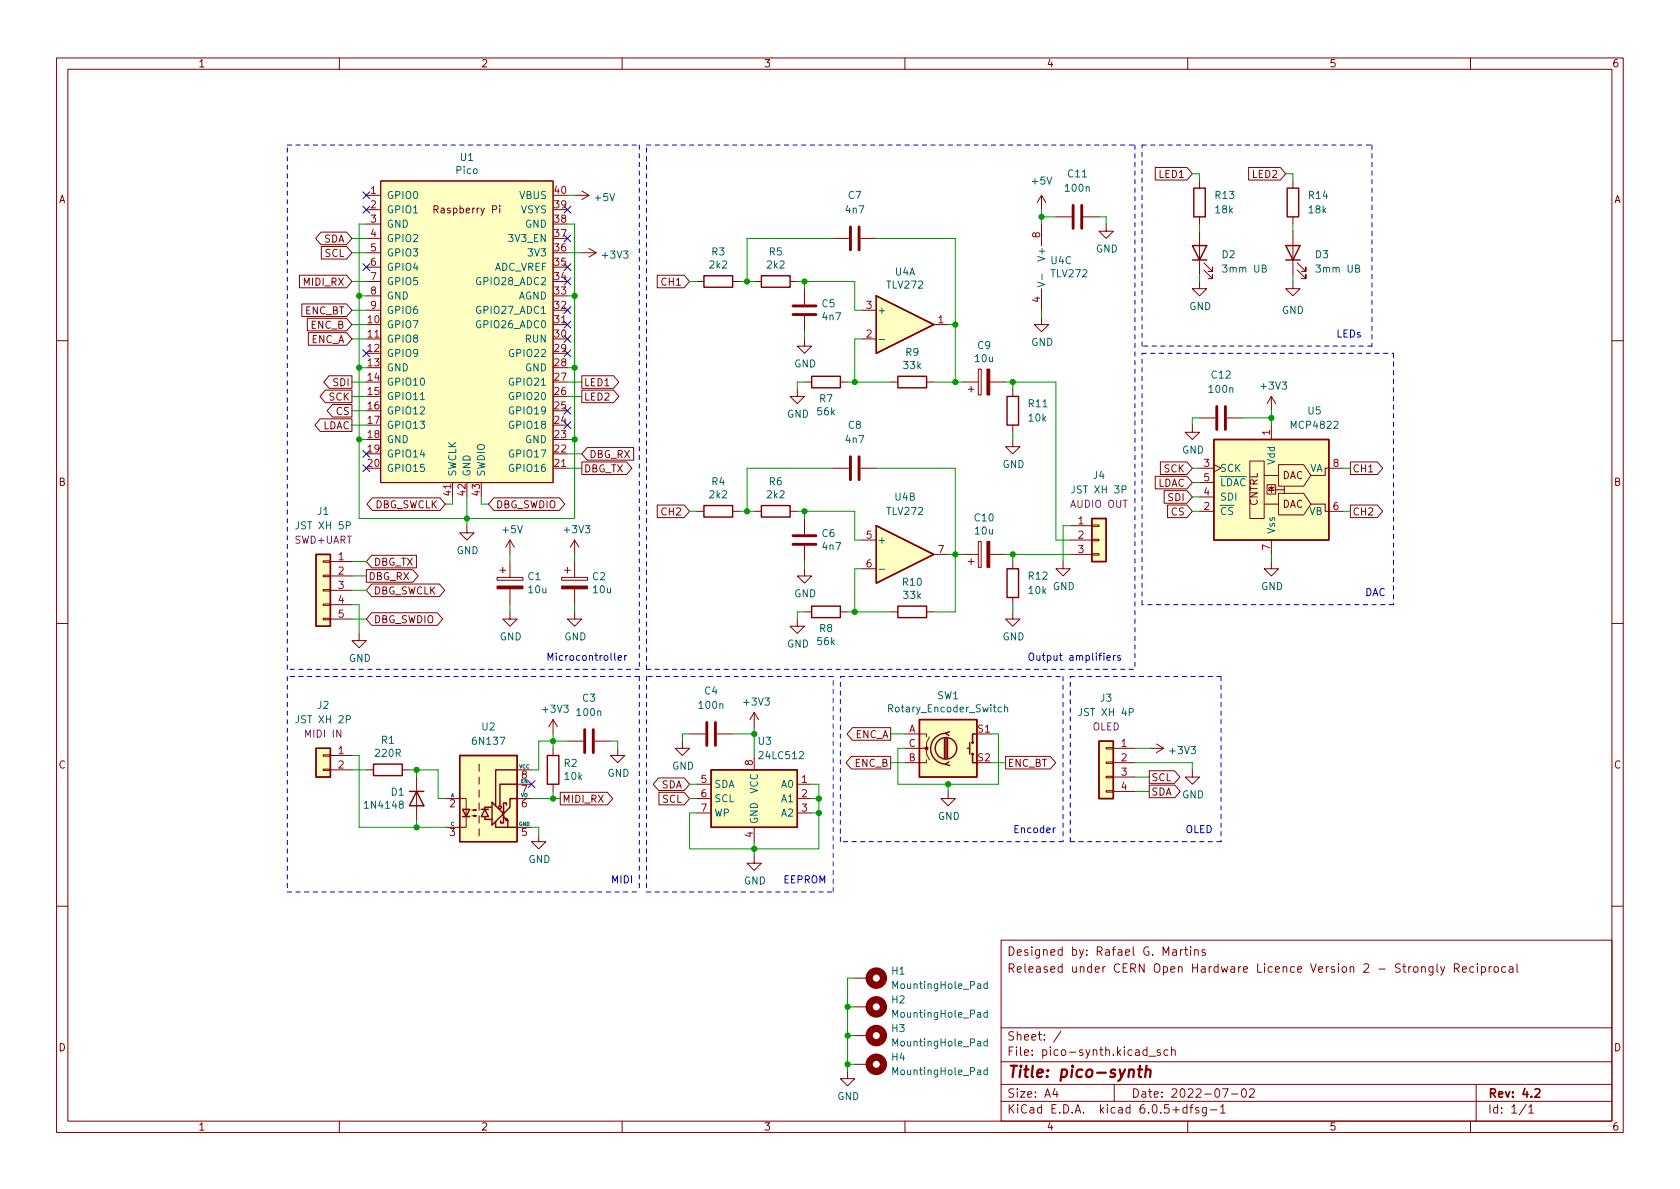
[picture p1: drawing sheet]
<svg xmlns="http://www.w3.org/2000/svg" width="297mm" height="210mm" viewBox="0 0 297 210" stroke-linecap="round" stroke-linejoin="round" font-family="sans-serif">
<g fill="none" stroke="#840000" stroke-width=".18">
<path d="M10 10.2h277v190.1h-277zM12 12.2h273v186.1h-273zM60 10.2v2M110 10.2v2M160 10.2v2M210 10.2v2M260 10.2v2M64.8 34.5h2.5M64.8 37.1h2.5M64.8 39.6h2.5M67.3 32h30.5v53.3h-30.5zM88.4 36.4v.1"/>
<path d="M88.4 36.8v.9M101.6 34.5h2.5M102.9 33.8l1.2 .7M104.1 34.5l-1.2 .8M184.1 34.5v2.6M184.1 39.6v3.8M184.1 34.5l-.7 1.3M184.1 34.5l.8 1.3M186.7 38.3h2.8M191.5 38.3h2.8M195.6 39.6v1.3h1.2l-1.2 1.3-1.3-1.3h1.3M204.3 29.6h5.6l.9 1.1-.9 1.1h-5.6z"/>
<path d="M212.1 32v1.3M212.1 38.3v1.3M220.8 29.6h5.6l.9 1.1-.9 1.1h-5.6zM228.6 32v1.3M228.6 38.3v1.3M52.9 48.7h8.4l.9 1.1-.9 1.1h-8.4zM53.4 53.7h7.9l.9 1.2-.9 1.1h-7.9zM54.3 56.3h7l.9 1.1-.9 1.1h-7zM54.5 58.8h6.8l.9 1.1-.9 1.1h-6.8zM56.8 41h4.5l.9 1.2-.9 1.1h-4.5l-1-1.1zM56.8 43.6h4.5l.9 1.1-.9 1.1h-4.5zM64.8 49.8h2.5"/>
<path d="M64.8 59.9h2.5M64.8 54.9h2.5M64.8 42.2h2.5M64.8 44.7h2.5M64.8 47.2h2.5M64.8 52.3h2.5M97.8 57.4h2.5M102.9 44.7h2.5M104.1 43.9l1.3 .8M105.4 44.7l-1.3 .8M116.2 48.7h4.8l.9 1.1-.9 1.1h-4.8zM123.2 49.8h1.3"/>
<path d="M129.5 49.8h1.3M133.3 49.8h1.3M139.7 49.8h1.3M142.2 59.9v1.3h1.3l-1.3 1.3-1.2-1.3h1.2M142.2 51v2.8M142.2 55.9v2.8M147.3 42.2h2.8M152.1 42.2h2.8M152.4 59.9h2.5M152.4 54.9h2.5M165.1 57.4h2.5M184.1 56.1v1.3h1.3l-1.3 1.3-1.2-1.3h1.2"/>
<path d="M184.1 51v3.9M212.1 49.8v1.2h1.3l-1.3 1.3-1.3-1.3h1.3M212.1 40.9v7.6M212.9 47.7l1.5 1.6v-.8v.8h-.8M212.9 46.5l1.5 1.5v-.8v.8h-.8M228.6 49.8v1.2h1.3l-1.3 1.3-1.3-1.3h1.3M228.6 40.9v7.6M229.4 47.7l1.5 1.6v-.8v.8h-.8M229.4 46.5l1.5 1.5v-.8v.8h-.8M10 60.2h2M56.6 74.1h5.6v2.2h-5.6l-.9-1.1zM57.5 69h4.7v2.2h-4.7l-.9-1.1z"/>
<path d="M58.2 66.4h4v2.3h-4l-1-1.1zM58.8 71.5h3.4v2.2h-3.4l-1-1.1zM102.9 66.4h5.6l.9 1.2-.9 1.1h-5.6zM102.9 69h5.6l.9 1.1-.9 1.1h-5.6zM103.8 79.1h8.2v2.3h-8.2l-.9-1.1zM141 68.8v1.3h1.2l-1.2 1.3-1.3-1.3h1.3M142.2 67.6h1.3M148.6 67.6h1.3M157.5 67.6h1.2M163.8 67.6h1.3M170.2 67.6h2.8M171.2 68.8h1"/>
<path d="M171.7 68.3v1M173 65.3h.5v4.5h-.5zM175 67.6h2.8M179.1 77.7v1.3h1.2l-1.2 1.3-1.3-1.3h1.3M179.1 68.8v1.3M179.1 75.2v1.2M210.8 75.2v1.2h1.3l-1.3 1.3-1.3-1.3h1.3M212.1 73.9h2.8M216.9 73.9h2.8M224.8 70.1l-.8 1.3M224.8 70.1v2.5M224.8 75.2v2.5"/>
<path d="M224.8 70.1l.8 1.3M285 60.2h2M57.1 99.2h1.3v.2h-1.3zM58.4 99.3h3.8M65.7 98.2h7.9v2.2h-7.9l-.9-1.1zM65.8 88h12l.9 1.1-.9 1.2h-12l-.9-1.2zM80 85.3v2.6M82.5 93v1.2h1.3l-1.3 1.3-1.2-1.3h1.2M87.3 88h11.6l1 1.1-1 1.2h-11.6l-.9-1.2zM90.2 95.5l-.8 1.3M90.2 95.5v2.5M90.2 99.3v2.8"/>
<path d="M90.2 95.5l.7 1.3M97.8 82.8h2.5M101.6 95.5v2.5M101.6 99.3v2.8M101.6 95.5l-.8 1.3M101.6 95.5l.8 1.3M102.9 81.7h7.9l.9 1.1-.9 1.1h-7.9zM116.2 89.3h4.8l.9 1.1-.9 1.1h-4.8zM123.2 90.4h1.3M129.5 90.4h1.3M133.3 90.4h1.3M139.7 90.4h1.3"/>
<path d="M142.2 91.7v2.8M142.2 96.5v2.8M147.3 82.8h2.8M152.1 82.8h2.8M152.4 95.5h2.5M165.1 98h2.5M170.2 98h2.8M171.2 99.3h1M171.7 98.8v1M173 95.8h.5v4.5h-.5zM175 98h2.8M179.1 99.3v1.3"/>
<path d="M188 99.3v1.3h1.2l-1.2 1.2-1.3-1.2h1.3M189.2 95.5h3.8M189.2 98h3.8M189.2 93h3.8M193 97.9h1.3v.3h-1.3zM193 95.4h1.3v.2h-1.3zM193 92.8h1.3v.3h-1.3zM204.3 84.2h5.6l.9 1.1-.9 1.1h-5.6zM205.2 81.7h4.7l.9 1.1-.9 1.1h-4.7zM205.8 86.8h4.1l.9 1.1-.9 1.1h-4.1zM206.4 89.3h3.5l.9 1.1-.9 1.1h-3.5zM212.1 82.8h2.5"/>
<path d="M212.1 90.4h2.5M212.1 87.9h2.5M212.1 85.3h2.5M214.6 82.2l1.3 .6-1.3 .6M221 81.5h2.5v10.2h-2.5zM223.5 89.1h2.6M223.5 84.1h2.6M224 85.7h1.6v1.7h-1.6zM224.8 86.2l.5 .5h-1zM224.8 99.3v1.3h1.3l-1.3 1.2-1.3-1.2h1.3M224.8 86v1.1M224.8 95.5v2.5"/>
<path d="M225.3 86.1l-.1 .1h-.8l-.1 .2M226.1 87.2h4.4l1.3 1.9-1.3 2h-4.4zM226.1 82.2h4.4l1.3 1.9-1.3 1.9h-4.4zM227.1 86.1v.5h-1.5M227.1 86.5v.7M231.8 89.1h2.5v1.3h3.2M237.5 82.8h-3.2v1.3h-2.5M238.8 81.7h4.7l1 1.1-1 1.1h-4.7zM238.8 89.3h4.7l1 1.1-1 1.1h-4.7zM10 110.2h2M57.1 109.3h1.3v.3h-1.3zM57.1 106.8h1.3v.3h-1.3z"/>
<path d="M57.1 104.3h1.3v.2h-1.3zM57.1 101.7h1.3v.3h-1.3zM58.4 101.8h3.8M58.4 104.4h3.8M58.4 106.9h3.8M58.4 109.5h3.8M63.5 112v1.3h1.3l-1.3 1.2-1.3-1.2h1.3M64.8 100.7h8.2l.9 1.1-.9 1.2h-8.2zM65.7 108.4h11.6l1 1.1-1 1.1h-11.6l-.9-1.1zM65.7 103.3h12l.9 1.1-.9 1.1h-12l-.9-1.1zM87.9 102.1h4.6v.5h-4.6zM88.4 100.8h1"/>
<path d="M88.9 100.3v1M90.2 108.2v1.3h1.2l-1.2 1.2-1.3-1.2h1.3M90.2 104.1v2.8M99.3 102.1h4.6v.5h-4.6zM99.8 100.8h1M100.3 100.3v1M101.6 108.2v1.3h1.3l-1.3 1.2-1.3-1.2h1.3M101.6 104.1v2.8M141 109.5v1.2h1.2l-1.2 1.3-1.3-1.3h1.3M142.2 100.6v1.2h1.3l-1.3 1.3-1.2-1.3h1.2M142.2 108.2h1.3M148.6 108.2h1.3"/>
<path d="M152.4 100.6h2.5M157.5 108.2h1.2M163.8 108.2h1.3M179.1 108.2v1.3h1.2l-1.2 1.2-1.3-1.2h1.3M179.1 105.7v1.2M285 110.2h2M57.1 136h1.3v.3h-1.3zM57.1 133.5h1.3v.2h-1.3zM58.4 136.1h3.8M58.4 133.6h3.8M64.8 136.1h1.2M71.1 136.1h1.3"/>
<path d="M73.7 137.4v7.6M84.7 135.1v1.3M84.7 137.4v1.3M84.7 139.7v1.3M91.4 138.7h2.6M91.4 136.1h2.6M97.8 127.2v2.6M97.8 132.3v1.3M97.8 138.7v1.2M97.8 127.2l-.8 1.3M97.8 127.2l.8 1.3M100.3 131.1h2.8"/>
<path d="M105.2 131.1h2.7M109.2 132.3v1.3h1.3l-1.3 1.3-1.3-1.3h1.3M116.4 137.6h4.6l.9 1.1-.9 1.1h-4.6l-.9-1.1zM120.6 131.1v1.2h1.3l-1.3 1.3-1.2-1.3h1.2M121.9 129.8h2.8M123.2 138.7h2.5M126.7 129.8h2.8M133.3 126v2.5M133.3 133.6v2.5M133.3 126l-.7 1.2M133.3 126l.8 1.2M141 138.7h2.5"/>
<path d="M150.5 133.8h7v2.2h-7l-.9-1.1zM150.7 128.7h6.8v2.2h-6.8l-.9-1.1zM160 129.8h3.8v.5M160 132.3h3.8v1l.5 1.1M163.8 134.4v.5h-3.8M164.3 130.3l-.5 1v1h-.5M167.6 139.9v1.3h1.3l-1.3 1.3-1.2-1.3h1.2M177.8 133.8h7.9l1 1.1-1 1.1h-7.9zM195.6 139.8h1.2v.3h-1.2zM195.6 137.3h1.2v.2h-1.2zM195.6 134.7h1.2v.3h-1.2zM195.6 132.2h1.2v.3h-1.2z"/>
<path d="M196.8 132.3h3.9M196.8 134.9h3.9M196.8 137.4h3.9M196.8 139.9h3.9M203.2 138.8h4.5l1 1.1-1 1.2h-4.5zM203.2 136.3h4.5l.9 1.1-.9 1.1h-4.5zM203.2 132.3h2.5M204.5 131.6l1.2 .7M205.7 132.3l-1.2 .8M210.8 136.1v1.3h1.3l-1.3 1.3-1.3-1.3h1.3M78.7 141.2h3.7v5.1h-3.7M83.4 144.3h.8l-.4 .1v-.3l.4 .2"/>
<path d="M83.4 143.3h.8l-.4 .1v-.3l.4 .2M84.7 142v1.3M84.7 144.3v1.2M84.7 146.6v1.2M91.4 141.2h2.6M91.4 146.3h2.6M95.2 147.6v1.2h1.3l-1.3 1.3-1.2-1.3h1.2M99.1 140.1h8.3l.9 1.1-.9 1.1h-8.3zM116.5 140.1h4.5l.9 1.1-.9 1.1h-4.5zM123.2 141.2h2.5M123.2 143.8h2.5M133.3 151.4v1.2h1.3l-1.3 1.3-1.2-1.3h1.2"/>
<path d="M133.3 146.3v2.5M141 141.2h2.5M141 143.8h2.5M10 160.2h2M151.1 178h2.6M151.1 173h2.6M177 166.3h108v32h-108zM207.4 168h.5l.1 .9M208 168.3l-.5 .1a.29 .29 0 0 0-.2 .2 .29 .29 0 0 0 .2 .3h.5M208.7 167.9v1M209.1 167.9l-.2 .1-.2 .2M209.4 167.9h.6"/>
<path d="M209.6 167.4v1.3l.4 .2M210.5 167.4v.2M210.5 167.9v1M211.2 168.1l.2-.2 .4 .1 .1 .9M211.2 167.9v1M213.1 168l-.4-.1-.2 .2 .1 .3 .5 .1v.4h-.6M253.4 170.9v1.2l-.3 .3h-.4M253.4 171l-.5-.1-.3 .3v.4l.2 .3h.6M254.1 170.4v1.3l.2 .2M254.7 170.9l.4 1M255.4 170.9l-.5 1.4-.2 .1M257.1 171.2l.8-.1 .1-.2-.1-.3-.2-.2h-.6v1.5"/>
<path d="M257.5 171.2l.5 .7M258.6 171.4l.7-.1-.1-.3-.4-.1-.2 .2 .1 .8h.5M260.6 171l-.5-.1-.2 .3v.4l.1 .3h.6M261.2 170.4v.2M261.2 170.9v1M261.9 171l.5-.1 .2 .3v.4l-.1 .3h-.6M261.9 170.9v1.5M263.3 170.9v1M263.7 170.9l-.3 .1-.1 .2M264.3 171l.4-.1 .2 .3v.4l-.2 .3h-.4l-.2-.3v-.4zM266.2 171l-.4-.1-.3 .3v.4l.2 .3h.5M266.9 171h.5l.1 .9"/>
<path d="M267.5 171.3l-.5 .1a.29 .29 0 0 0-.2 .2 .29 .29 0 0 0 .2 .3h.5M268.2 170.4v1.3l.2 .2M285 160.2h2M60 198.3v2M110 198.3v2M149.9 189.5v1.2h1.2l-1.2 1.3-1.3-1.3h1.3M151.1 188.2h2.6M151.1 183.1h2.6M160 198.3v2M177 194.8h108M177 191.8h108M177 187.8h108"/>
<path d="M177 181.8h108M186.5 192.5l-.4 1h1M186.9 193v1M187.6 182.4l-1.3 1.9M197 191.8v3M202.8 185.7l-.4-.1-.3 .3v.4l.1 .3h.6M202.8 185.1v1.5M203.1 186.8h1.2M205.1 185.7l-.3-.1-.2 .2v.3l.5 .1v.4h-.5M206.5 185.7l-.4-.1-.3 .3v.4l.1 .3h.6M207.1 185.8l.3-.2 .3 .1 .1 .9M207.1 185.1v1.5"/>
<path d="M209.9 195.9l-.5-.1-.3 .3v.4l.2 .3h.6M209.9 195.3v1.5M210 198.3v2M210.4 195.8h.5M210.9 195.3l-.3 .2v1.3M211.9 195.9l-.3-.1-.2 .2v.3l.5 .1v.4h-.5M213.3 195.8v1.2l-.3 .3h-.4M213.3 195.9l-.4-.1-.3 .3v.4l.1 .3h.6M214 196.3h1.1M215.8 195.8l.4-.5v1.5M215.8 196.8h.8M216.1 192.5h1l-.6 1.5"/>
<path d="M217.7 193.5h1.2M219.7 192.6l.2-.1a.81 .81 0 0 1 .5 .7 .81 .81 0 0 1-.3 .8h-.1a.81 .81 0 0 1-.6-.6 .81 .81 0 0 1 .3-.8zM220.9 192.7l.6-.2 .2 .2 .1 .3-.9 1h.9M260 198.3v2M261 191.8v6.5M269.9 195.3l-1.3 1.9M270.3 195.8l.4-.5v1.5M270.3 196.8h.9"/>
</g>
<path d="M271.4 192.7l.6-.2 .2 .2 .1 .3-1 1h1" fill="none" stroke="#840000" stroke-width=".3"/>
<path d="M201.2 189.1h.8M201.6 188.5l-.2 1.7v.2l.4 .1M202.6 189.3a.49 .49 0 0 1 .9 .1l-.2 1.1M202.7 188.5l-.2 2" fill="none" stroke="#840000" stroke-width=".4"/>
<g fill="none" stroke="#840000" stroke-width=".51">
<path d="M189.7 36.3v4.1M191.3 36.3v4.1M140.2 55.6h4.1M140.2 54.1h4.1M150.4 40.1v4.1M151.9 40.1v4.1M215.1 71.9v4M216.7 71.9v4M140.2 96.3h4.1M140.2 94.7h4.1M150.4 80.8v4M151.9 80.8v4"/>
<path d="M103.4 129v4.1M104.9 129v4.1M125 127.8v4M126.5 127.8v4"/>
</g>
<g fill="none" stroke="#840000" stroke-width=".25">
<path d="M211.1 33.3h2v5h-2zM227.6 33.3h2v5h-2zM124.5 48.8h5v2h-5zM134.6 48.8h5.1v2h-5.1zM154.9 52.3l10.2 5.1-10.2 5.1zM210.8 43.4h2.6l-1.3 2.6zM210.8 46h2.6M227.3 43.4h2.6l-1.3 2.6zM227.3 46h2.6M143.5 66.5h5.1v2.1h-5.1zM158.7 66.5h5.1v2.1h-5.1zM178.1 70.1h2v5.1h-2z"/>
<path d="M214.6 77.7h20.3v17.8h-20.3zM55.9 98h2.5v12.7h-2.5zM124.5 89.4h5v2h-5zM134.6 89.4h5.1v2h-5.1zM154.9 93l10.2 5-10.2 5.1zM193 91.7h2.6v7.6h-2.6zM143.5 107.2h5.1v2h-5.1zM158.7 107.2h5.1v2h-5.1zM178.1 100.6h2v5.1h-2zM55.9 132.3h2.5v5.1h-2.5zM66 135.1h5.1v2.1h-5.1zM72.4 139.9h2.5"/>
<path d="M73.7 139.9l1.2 2.6h-2.5zM81.3 133.6h10.1v15.2h-10.1zM91.4 136.1h-3.8v6.4M91.4 138.7h-3v3.8M96.8 133.6h2v5.1h-2zM125.7 136.1h15.3v10.2h-15.3zM162.6 127.2h10.1v10.2h-10.1zM167 130.6v3.5M167.3 129.7a2.73 2.73 0 0 0-2.8 2.7 2.73 2.73 0 0 0 2.8 2.7M167.3 130.6v3.5M167.5 130.6v3.5M167.8 134.7l-.7 .4 .8 .3"/>
<path d="M167.9 129.4l-.8 .3 .7 .3M171.1 132.3h.3M171.4 131.3v2M172 133.3v1.6h.7M172.7 129.8h-.7v1.5M194.3 131.1h2.5v10.1h-2.5zM81.8 143.1h1.3l-.7 1.3zM81.8 144.4h1.3M85.1 143.1h1.3M85.7 144.5v.4h1.3M85.7 143.1l.7 1.3h-1.3zM86.9 142.7h-1.2v.4"/>
<path d="M87 141.9l2 2-2 2zM87.6 145.3v1h3.8M89 144.5v1h-.5v-.3M89 144.4l.8 .8-.1-.4-.3 .2 .4 .2v1.1M89 142.9v1.9M89.5 142.4v-.4h-.5v1M91.4 141.2h-1.2v1.5l-1 1.1"/>
<circle cx="167.3" cy="132.3" r="1.9"/>
<circle cx="172" cy="131.3" r=".13"/>
<circle cx="172" cy="133.3" r=".13"/>
<circle cx="88.4" cy="142.7" r=".25"/>
</g>
<g fill="#ffffc2" stroke="#ffffc2" stroke-width=".18">
<path d="M125.7 136.1h15.3v10.2h-15.3z"/>
<path d="M154.9 93l10.2 5-10.2 5.1z"/>
<path d="M193 91.7h2.6v7.6h-2.6z"/>
<path d="M81.3 133.6h10.1v15.2h-10.1z"/>
<path d="M55.9 132.3h2.5v5.1h-2.5z"/>
<path d="M154.9 52.3l10.2 5.1-10.2 5.1z"/>
<path d="M162.6 127.2h10.1v10.2h-10.1z"/>
<path d="M194.3 131.1h2.5v10.1h-2.5z"/>
<path d="M67.3 32h30.5v53.3h-30.5z"/>
<path d="M214.6 77.7h20.3v17.8h-20.3z"/>
<path d="M55.9 98h2.5v12.7h-2.5z"/>
</g>
<g fill="#840000" stroke="#840000" stroke-width=".18">
<path d="M174.5 65.3h.5v4.5h-.5z"/>
<path d="M87.9 103.6h4.6v.5h-4.6z"/>
<path d="M174.5 95.8h.5v4.5h-.5z"/>
<path d="M99.3 103.6h4.6v.5h-4.6z"/>
<circle cx="163.8" cy="132.3" r=".25"/>
</g>
<g fill="none" stroke="#006464" stroke-width=".18">
<path d="M183.5 49.9l1.2 .4-1.2 .4M184.2 48.5v1M223.2 47.5l.5-.1 .1-.2v-.2l-.6-.1v1.2h.5l.1-.1 .1-.3-.3-.2M239.7 47.5l.5-.1 .2-.2-.1-.2-.6-.1v1.2h.5l.2-.1v-.3l-.3-.2M74.3 70.7h.8M155.4 60h1M155.4 100.7h1M177.1 125.1l-.4-.1-.2 .3 .1 .5h.5M177.6 125.2l.2-.2 .3 .1 .1 .8M177.6 124.6v1.3M174.6 179.1l-.4-.1-.3 .3 .2 .5h.5M174.6 174h-.4l-.3 .2 .2 .6h.5"/>
<path d="M174.6 173.5v1.3M174.6 178.6v1.3M174.6 189.3l-.4-.1-.3 .2 .2 .6h.5M174.6 184.2l-.4-.1-.3 .3 .2 .5h.5M174.6 183.7v1.3M174.6 188.8v1.3"/>
</g>
<g fill="none" stroke="#840000" stroke-width="1.3">
<circle cx="154.9" cy="173" r="1.27"/>
<circle cx="154.9" cy="178" r="1.27"/>
<circle cx="154.9" cy="188.2" r="1.27"/>
<circle cx="154.9" cy="183.1" r="1.27"/>
</g>
<path d="M108.7 115.5v1.1l.2 .2M109.3 116.3l.6-.1-.1-.2-.3-.1-.2 .2 .1 .6h.4M110.4 115.9v.9M110.8 115.9l-.4 .3M195.7 116.3l.6-.1v-.2l-.4-.1-.2 .2 .1 .6h.5M196.9 115.9v.9M197.2 115.9l-.3 .3M198.1 116l-.3-.1-.2 .2 .1 .2 .4 .1v.3h-.5M186.6 146.4l-.4 .2" fill="none" stroke="#0000c2" stroke-width=".18"/>
<g fill="none" stroke="#0000c2" stroke-width=".18" stroke-dasharray=".8 .8">
<path d="M50.8 25.6h62.2M113 25.6v92.8M114.3 25.6h86.4M200.7 25.6v92.8M201.9 25.6h40.7M242.6 25.6v35.6M201.9 62.5h44.5M201.9 61.2v-35.6M242.6 61.2h-40.7M246.4 62.5v44.4M50.8 118.4v-92.8M50.8 119.6v38.1"/>
<path d="M113 119.6v38.1M113 118.4h-62.2M113 119.6h-62.2M114.3 118.4v-92.8M114.3 118.4h86.4M114.3 119.6v38.1M147.3 119.6h-33M148.6 119.6h39.4M188 119.6v29.2M189.2 119.6h26.7M201.9 106.9v-44.4M215.9 119.6v29.2"/>
<path d="M246.4 106.9h-44.5M50.8 157.7h62.2M114.3 157.7h33M147.3 157.7v-38.1M148.6 148.8v-29.2M188 148.8h-39.4M189.2 148.8v-29.2M215.9 148.8h-26.7"/>
</g>
<g fill="none" stroke="#009600" stroke-width=".18">
<path d="M64.8 39.6h-1.3v52.1h38.1v-52.1h-1.3M100.3 34.5h1.3M184.1 37.1v2.5M184.1 38.3h2.6M194.3 38.3h1.3v1.3M210.8 30.7h1.3v1.3M212.1 39.6v1.3M227.3 30.7h1.3v1.3M228.6 39.6v1.3M62.2 54.9h2.6M62.2 57.4h2.6M62.2 49.8h2.6"/>
<path d="M62.2 42.2h2.6M62.2 44.7h2.6M62.2 59.9h2.6M63.5 52.3h1.3M100.3 52.3h1.3M100.3 44.7h2.6M121.9 49.8h1.3M130.8 49.8h2.5M141 49.8h10.1v5.1h1.3M142.2 49.8v1.2M142.2 58.7v1.2M147.3 42.2h-15.2v7.6"/>
<path d="M152.4 59.9h-1.3v7.7M154.9 42.2h14v25.4M167.6 57.4h1.3M184.1 54.9v1.2M212.1 48.5v1.3M228.6 48.5v1.3M62.2 70.1h2.6M62.2 67.6h2.6M62.2 75.2h2.6M62.2 72.6h2.6M63.5 65h1.3M63.5 77.7h1.3"/>
<path d="M100.3 70.1h2.6M100.3 65h1.3M100.3 67.6h2.6M100.3 77.7h1.3M142.2 67.6h-1.2v1.2M149.9 67.6h7.6M165.1 67.6h5.1M177.8 67.6h8.9v27.9h2.5M179.1 67.6v1.2M179.1 76.4v1.3M212.1 73.9h-1.3v1.3M219.7 73.9h5.1"/>
<path d="M224.8 72.6v2.6M62.2 99.3h2.6M80 87.9v1.2h-1.3M82.5 87.9v5.1M85.1 87.9v1.2h1.3M90.2 98v1.3M100.3 82.8h2.6M100.3 80.3h2.6M101.6 98v1.3M121.9 90.4h1.3M130.8 90.4h2.5M141 90.4h10.1v5.1h1.3"/>
<path d="M142.2 90.4v1.3M142.2 99.3v1.3M147.3 82.8h-15.2v7.6M154.9 82.8h14v25.4h-3.8M167.6 98h2.6M177.8 98h11.4M179.1 98v1.3M189.2 93h-1.2v6.3M210.8 90.4h1.3M210.8 87.9h1.3M210.8 85.3h1.3M210.8 82.8h1.3"/>
<path d="M224.8 98v1.3M237.5 90.4h1.3M237.5 82.8h1.3M62.2 106.9h1.3v5.1M62.2 109.5h2.6M62.2 104.4h2.6M62.2 101.8h2.6M90.2 106.9v1.3M101.6 106.9v1.3M142.2 108.2h-1.2v1.3M149.9 108.2h7.6M152.4 100.6h-1.3v7.6"/>
<path d="M179.1 106.9v1.3M62.2 133.6h1.3v12.7h15.2M62.2 136.1h2.6M72.4 136.1h5.1v5.1h1.2M73.7 136.1v1.3M97.8 129.8v2.5M97.8 139.9v1.3M100.3 131.1h-5.1v5h-1.2M107.9 131.1h1.3v1.2M121.9 129.8h-1.3v1.3M121.9 138.7h1.3M129.5 129.8h3.8"/>
<path d="M133.3 128.5v5.1M143.5 138.7h1.3v11.4h-22.9v-6.3h1.3M157.5 129.8h2.5M157.5 134.9h2.5M167.6 138.7v1.2M175.3 129.8h1.2v8.9h-17.8v-6.4h1.3M175.3 134.9h2.5M200.7 132.3h2.5M200.7 139.9h2.5M200.7 134.9h10.1v1.2M200.7 137.4h2.5M73.7 145v1.3"/>
<path d="M94 146.3h1.2v1.3M94 141.2h5.1M121.9 141.2h1.3M133.3 148.8v2.6M143.5 141.2h1.3M143.5 143.8h1.3M149.9 178h1.2M151.1 173h-1.2v16.5M149.9 188.2h1.2M149.9 183.1h1.2"/>
</g>
<g fill="none" stroke="#000084" stroke-width=".18">
<path d="M64.2 36.5l1.2 1.2M64.2 33.9l1.2 1.2M65.4 36.5l-1.2 1.2M65.4 33.9l-1.2 1.2M99.7 36.5l1.2 1.2M100.9 36.5l-1.2 1.2M64.2 46.6l1.2 1.2M65.4 46.6l-1.2 1.2M99.7 41.5l1.2 1.3M99.7 46.6l1.2 1.2M99.7 56.8l1.2 1.2M99.7 59.3l1.2 1.2"/>
<path d="M99.7 54.2l1.2 1.3M99.7 49.2l1.2 1.2M100.9 41.5l-1.2 1.3M100.9 46.6l-1.2 1.2M100.9 56.8l-1.2 1.2M100.9 59.3l-1.2 1.2M100.9 54.2l-1.2 1.3M100.9 49.2l-1.2 1.2M64.2 79.6l1.2 1.3M64.2 61.9l1.2 1.2M65.4 79.6l-1.2 1.3M65.4 61.9l-1.2 1.2"/>
<path d="M99.7 61.9l1.2 1.2M99.7 72l1.2 1.2M99.7 74.6l1.2 1.2M100.9 61.9l-1.2 1.2M100.9 72l-1.2 1.2M100.9 74.6l-1.2 1.2M64.2 82.2l1.2 1.2M65.4 82.2l-1.2 1.2M93.4 138.1l1.2 1.2M94.6 138.1l-1.2 1.2"/>
</g>
<g fill="#009600" stroke="#009600" stroke-width=".18">
<circle cx="133.3" cy="129.8" r=".46"/>
<circle cx="97.8" cy="141.2" r=".46"/>
<circle cx="133.3" cy="150.1" r=".46"/>
<circle cx="144.8" cy="141.2" r=".46"/>
<circle cx="63.5" cy="52.3" r=".46"/>
<circle cx="97.8" cy="131.1" r=".46"/>
<circle cx="73.7" cy="146.3" r=".46"/>
<circle cx="73.7" cy="136.1" r=".46"/>
<circle cx="63.5" cy="77.7" r=".46"/>
<circle cx="63.5" cy="65" r=".46"/>
<circle cx="167.6" cy="138.7" r=".46"/>
<circle cx="149.9" cy="178" r=".46"/>
<circle cx="149.9" cy="188.2" r=".46"/>
<circle cx="149.9" cy="183.1" r=".46"/>
<circle cx="144.8" cy="143.8" r=".46"/>
<circle cx="151.1" cy="67.6" r=".46"/>
<circle cx="142.2" cy="49.8" r=".46"/>
<circle cx="168.9" cy="57.4" r=".46"/>
<circle cx="168.9" cy="98" r=".46"/>
<circle cx="151.1" cy="108.2" r=".46"/>
<circle cx="142.2" cy="90.4" r=".46"/>
<circle cx="82.5" cy="91.7" r=".46"/>
<circle cx="132.1" cy="90.4" r=".46"/>
<circle cx="168.9" cy="67.6" r=".46"/>
<circle cx="132.1" cy="49.8" r=".46"/>
<circle cx="224.8" cy="73.9" r=".46"/>
<circle cx="184.1" cy="38.3" r=".46"/>
<circle cx="179.1" cy="67.6" r=".46"/>
<circle cx="179.1" cy="98" r=".46"/>
<circle cx="101.6" cy="77.7" r=".46"/>
<circle cx="101.6" cy="65" r=".46"/>
<circle cx="101.6" cy="52.3" r=".46"/>
</g>
<text font-size="2.8" fill="#840000" x="178" y="190.6">Title: pico-synth</text>
<g font-size="2.1" fill="#840000">
<text x="178" y="172">Released under CERN Open Hardware Licence Version 2 - Strongly Reciprocal</text>
<text x="178" y="169">Designed by: Rafael G. Martins</text>
<text x="178" y="184">Sheet: /</text>
<text x="178" y="186.7">File: pico-synth.kicad_sch</text>
<text x="178" y="196.9">KiCad E.D.A. kicad 6.0.5+dfsg-1</text>
<text x="178" y="194.1">Size: A4</text>
<text x="200" y="194.1">Date: 2022-07-02</text>
<text x="263" y="194.1">Rev: 4.2</text>
<text x="263" y="196.9">Id: 1/1</text>
</g>
<g font-size="1.8" fill="#840000">
<text x="35" y="11.9">1</text>
<text x="85" y="11.9">2</text>
<text x="135" y="11.9">3</text>
<text x="185" y="11.9">4</text>
<text x="235" y="11.9">5</text>
<text x="285" y="11.9">6</text>
<text x="10.3" y="35.9">A</text>
<text x="205" y="31.5">LED1</text>
<text x="221.5" y="31.5">LED2</text>
<text x="285.3" y="35.9">A</text>
<text x="77.1" y="37.7">Raspberry Pi</text>
<text x="57.2" y="42.9">SDA</text>
<text x="57.4" y="45.4">SCL</text>
<text x="53.8" y="50.5">MIDI_RX</text>
<text x="117.1" y="50.5">CH1</text>
<text x="53.9" y="55.6">ENC_BT</text>
<text x="55" y="58.1">ENC_B</text>
<text x="55" y="60.7">ENC_A</text>
<text x="58.2" y="70.8">SCK</text>
<text x="59" y="68.3">SDI</text>
<text x="103.2" y="68.3">LED1</text>
<text x="103.2" y="70.8">LED2</text>
<text x="57" y="75.9">LDAC</text>
<text x="59.5" y="73.4">CS</text>
<text x="103.2" y="83.5">DBG_TX</text>
<text x="104.1" y="81">DBG_RX</text>
<text x="205.8" y="83.5">SCK</text>
<text x="239.1" y="83.5">CH1</text>
<text x="10.3" y="85.9">B</text>
<text x="66.1" y="89.9">DBG_SWCLK</text>
<text x="87.6" y="89.9">DBG_SWDIO</text>
<text x="204.6" y="86.1">LDAC</text>
<text x="206.6" y="88.6">SDI</text>
<text x="222.4" y="89.5" transform="rotate(-90 222.4 89.5)">CNTRL</text>
<text x="226.7" y="89.8">DAC</text>
<text x="226.7" y="84.7">DAC</text>
<text x="285.3" y="85.9">B</text>
<text x="117.1" y="91.1">CH2</text>
<text x="207.1" y="91.1">CS</text>
<text x="239.1" y="91.1">CH2</text>
<text x="66" y="100">DBG_TX</text>
<text x="65.1" y="102.6">DBG_RX</text>
<text x="66" y="105.1">DBG_SWCLK</text>
<text x="66" y="110.2">DBG_SWDIO</text>
<text x="151.2" y="130.5">ENC_A</text>
<text x="10.3" y="135.9">C</text>
<text x="151.2" y="135.6">ENC_B</text>
<text x="178.1" y="135.6">ENC_BT</text>
<text x="285.3" y="135.9">C</text>
<text x="99.4" y="141.9">MIDI_RX</text>
<text x="116.9" y="139.4">SDA</text>
<text x="117.1" y="141.9">SCL</text>
<text x="203.5" y="140.7">SDA</text>
<text x="203.5" y="138.1">SCL</text>
<text x="10.3" y="185.9">D</text>
<text x="285.3" y="185.9">D</text>
<text x="35" y="199.9">1</text>
<text x="85" y="199.9">2</text>
<text x="135" y="199.9">3</text>
<text x="185" y="199.9">4</text>
<text x="235" y="199.9">5</text>
<text x="285" y="199.9">6</text>
</g>
<g font-size="1.8" fill="#006464">
<text x="81.4" y="28.4">U1</text>
<text x="68.3" y="35.2">GPIO0</text>
<text x="80.7" y="30.8">Pico</text>
<text x="91.9" y="35.2">VBUS</text>
<text x="105.3" y="35.6">+5V</text>
<text x="150" y="35.2">C7</text>
<text x="182.6" y="32.6">+5V</text>
<text x="188.5" y="33.9">100n</text>
<text x="188.9" y="31.4">C11</text>
<text x="214.9" y="35.2">R13</text>
<text x="231.4" y="35.2">R14</text>
<text x="68.3" y="37.7">GPIO1</text>
<text x="68.3" y="40.3">GND</text>
<text x="92.1" y="37.7">VSYS</text>
<text x="92.8" y="40.3">GND</text>
<text x="149.6" y="37.7">4n7</text>
<text x="215" y="37.7">18k</text>
<text x="231.5" y="37.7">18k</text>
<text x="68.3" y="42.8">GPIO2</text>
<text x="68.3" y="45.3">GPIO3</text>
<text x="68.3" y="47.9">GPIO4</text>
<text x="87.2" y="47.9">ADC_VREF</text>
<text x="90.2" y="42.8">3V3_EN</text>
<text x="93.6" y="45.3">3V3</text>
<text x="106.7" y="45.7">+3V3</text>
<text x="125.5" y="47.5">2k2</text>
<text x="125.9" y="45.2">R3</text>
<text x="135.7" y="47.5">2k2</text>
<text x="136" y="45.2">R5</text>
<text x="184.8" y="45.8" transform="rotate(-90 184.8 45.8)">V+</text>
<text x="185.8" y="46.7">U4C</text>
<text x="193.7" y="44.6">GND</text>
<text x="216.1" y="45.7">D2</text>
<text x="232.6" y="45.7">D3</text>
<text x="68.3" y="50.4">GPIO5</text>
<text x="68.3" y="53">GND</text>
<text x="84.6" y="50.4">GPIO28_ADC2</text>
<text x="91.6" y="53">AGND</text>
<text x="156.9" y="51">TLV272</text>
<text x="158.3" y="48.7">U4A</text>
<text x="185.9" y="49">TLV272</text>
<text x="216.5" y="48.2">3mm UB</text>
<text x="233" y="48.2">3mm UB</text>
<text x="68.3" y="58">GPIO7</text>
<text x="68.3" y="55.5">GPIO6</text>
<text x="84.6" y="58">GPIO26_ADC0</text>
<text x="84.6" y="55.5">GPIO27_ADC1</text>
<text x="145.3" y="54.3">C5</text>
<text x="145.5" y="56.6">4n7</text>
<text x="155.1" y="55.5">+</text>
<text x="210.3" y="54.8">GND</text>
<text x="226.6" y="55.5">GND</text>
<text x="68.3" y="60.6">GPIO8</text>
<text x="68.3" y="63.1">GPIO9</text>
<text x="68.3" y="65.7">GND</text>
<text x="90.4" y="63.1">GPIO22</text>
<text x="92.8" y="65.7">GND</text>
<text x="92.9" y="60.6">RUN</text>
<text x="140.4" y="65">GND</text>
<text x="159.8" y="65.2">33k</text>
<text x="160.2" y="62.9">R9</text>
<text x="172.5" y="64">10u</text>
<text x="172.9" y="61.7">C9</text>
<text x="182.3" y="61.2">GND</text>
<text x="68.3" y="68.2">GPIO10</text>
<text x="68.3" y="70.7">GPIO11</text>
<text x="90.4" y="70.7">GPIO20</text>
<text x="90.4" y="68.2">GPIO21</text>
<text x="144.9" y="71.1">R7</text>
<text x="213.9" y="69.5">100n</text>
<text x="214.3" y="66.9">C12</text>
<text x="223.1" y="68.9">+3V3</text>
<text x="68.3" y="73.3">GPIO12</text>
<text x="68.3" y="75.8">GPIO13</text>
<text x="90.4" y="75.8">GPIO18</text>
<text x="90.4" y="73.3">GPIO19</text>
<text x="139.1" y="73.9">GND</text>
<text x="144.6" y="73.4">56k</text>
<text x="150" y="75.8">C8</text>
<text x="181.9" y="72">R11</text>
<text x="181.9" y="74.5">10k</text>
<text x="228.5" y="75.8">MCP4822</text>
<text x="231.3" y="73.3">U5</text>
<text x="68.3" y="78.4">GND</text>
<text x="68.3" y="80.9">GPIO14</text>
<text x="68.3" y="83.4">GPIO15</text>
<text x="90.4" y="83.4">GPIO16</text>
<text x="90.4" y="80.9">GPIO17</text>
<text x="92.8" y="78.4">GND</text>
<text x="149.6" y="78.4">4n7</text>
<text x="177.2" y="82.7">GND</text>
<text x="209" y="80.2">GND</text>
<text x="215.6" y="83.4">SCK</text>
<text x="225.4" y="82.1" transform="rotate(-90 225.4 82.1)">Vdd</text>
<text x="231.5" y="83.4">VA</text>
<text x="80.6" y="84.3" transform="rotate(-90 80.6 84.3)">SWCLK</text>
<text x="83.2" y="84.3" transform="rotate(-90 83.2 84.3)">GND</text>
<text x="85.7" y="84.3" transform="rotate(-90 85.7 84.3)">SWDIO</text>
<text x="125.5" y="88.1">2k2</text>
<text x="125.9" y="85.8">R4</text>
<text x="135.7" y="88.1">2k2</text>
<text x="136" y="85.8">R6</text>
<text x="158.3" y="88.5">U4B</text>
<text x="189.9" y="87.2">JST XH 3P</text>
<text x="193.3" y="84.7">J4</text>
<text x="215.6" y="88.5">SDI</text>
<text x="215.6" y="86">~{LDAC}</text>
<text x="52.7" y="93.6">JST XH 5P</text>
<text x="56.2" y="91.1">J1</text>
<text x="89" y="94.3">+5V</text>
<text x="99.9" y="94.3">+3V3</text>
<text x="145.3" y="95">C6</text>
<text x="156.9" y="91.1">TLV272</text>
<text x="172.4" y="92.2">C10</text>
<text x="172.5" y="94.5">10u</text>
<text x="215.6" y="91.1">~{CS}</text>
<text x="225.4" y="94.5" transform="rotate(-90 225.4 94.5)">Vss</text>
<text x="231.5" y="91.1">VB</text>
<text x="80.7" y="98">GND</text>
<text x="145.5" y="97.3">4n7</text>
<text x="155.1" y="96.1">+</text>
<text x="93.4" y="102.6">C1</text>
<text x="93.5" y="104.9">10u</text>
<text x="104.8" y="102.6">C2</text>
<text x="104.9" y="104.9">10u</text>
<text x="140.4" y="105.6">GND</text>
<text x="159.7" y="103.6">R10</text>
<text x="159.8" y="105.9">33k</text>
<text x="181.9" y="102.5">R12</text>
<text x="181.9" y="105">10k</text>
<text x="186.1" y="104.3">GND</text>
<text x="223" y="104.3">GND</text>
<text x="88.3" y="113.2">GND</text>
<text x="99.8" y="113.2">GND</text>
<text x="144.9" y="111.8">R8</text>
<text x="177.2" y="113.2">GND</text>
<text x="61.7" y="117">GND</text>
<text x="139.1" y="114.5">GND</text>
<text x="144.6" y="114.1">56k</text>
<text x="56.2" y="125.3">J2</text>
<text x="103" y="124.1">C3</text>
<text x="123.7" y="125.3">100n</text>
<text x="124.6" y="122.8">C4</text>
<text x="131.6" y="124.8">+3V3</text>
<text x="157.5" y="126">Rotary_Encoder_Switch</text>
<text x="165.7" y="123.6">SW1</text>
<text x="194.6" y="124.1">J3</text>
<text x="52.7" y="127.9">JST XH 2P</text>
<text x="67.4" y="131.5">R1</text>
<text x="83.8" y="131.7">6N137</text>
<text x="85.2" y="129.2">U2</text>
<text x="96.1" y="126">+3V3</text>
<text x="102.1" y="126.6">100n</text>
<text x="134.1" y="131.7">U3</text>
<text x="191.2" y="126.6">JST XH 4P</text>
<text x="66.5" y="133.8">220R</text>
<text x="99.8" y="135.6">R2</text>
<text x="99.9" y="137.9">10k</text>
<text x="107.4" y="137.4">GND</text>
<text x="118.8" y="136.1">GND</text>
<text x="134.5" y="134.2">24LC512</text>
<text x="207" y="133.3">+3V3</text>
<text x="64.8" y="143">1N4148</text>
<text x="69.2" y="140.7">D1</text>
<text x="126.2" y="139.3">SDA</text>
<text x="126.2" y="141.9">SCL</text>
<text x="134" y="140.4" transform="rotate(-90 134 140.4)">VCC</text>
<text x="138.2" y="139.3">A0</text>
<text x="138.2" y="141.9">A1</text>
<text x="209" y="141.2">GND</text>
<text x="126.2" y="144.4">WP</text>
<text x="134" y="145.8" transform="rotate(-90 134 145.8)">GND</text>
<text x="138.2" y="144.4">A2</text>
<text x="165.8" y="145">GND</text>
<text x="93.4" y="152.6">GND</text>
<text x="131.5" y="156.4">GND</text>
<text x="157.7" y="172.3">H1</text>
<text x="157.7" y="177.4">H2</text>
<text x="158.2" y="180">MountingHole_Pad</text>
<text x="158.2" y="174.9">MountingHole_Pad</text>
<text x="157.7" y="182.5">H3</text>
<text x="158.2" y="185">MountingHole_Pad</text>
<text x="157.7" y="187.6">H4</text>
<text x="158.2" y="190.1">MountingHole_Pad</text>
<text x="148" y="194.5">GND</text>
</g>
<g font-size="1.8" fill="#a90000">
<text x="65.5" y="34.3">1</text>
<text x="98.1" y="34.3">40</text>
<text x="65.5" y="36.8">2</text>
<text x="65.5" y="39.4">3</text>
<text x="65.5" y="41.9">4</text>
<text x="98.1" y="41.9">37</text>
<text x="98.1" y="39.4">38</text>
<text x="98.1" y="36.8">39</text>
<text x="65.5" y="44.4">5</text>
<text x="65.5" y="47">6</text>
<text x="98.1" y="47">35</text>
<text x="98.1" y="44.4">36</text>
<text x="183.9" y="42" transform="rotate(-90 183.9 42)">8</text>
<text x="65.5" y="49.5">7</text>
<text x="65.5" y="52.1">8</text>
<text x="98.1" y="52.1">33</text>
<text x="98.1" y="49.5">34</text>
<text x="183.9" y="53.4" transform="rotate(-90 183.9 53.4)">4</text>
<text x="65.1" y="57.1">10</text>
<text x="65.1" y="59.7">11</text>
<text x="65.5" y="54.6">9</text>
<text x="98.1" y="59.7">30</text>
<text x="98.1" y="57.1">31</text>
<text x="98.1" y="54.6">32</text>
<text x="153.2" y="59.7">2</text>
<text x="153.2" y="54.6">3</text>
<text x="165.9" y="57.1">1</text>
<text x="65.1" y="62.2">12</text>
<text x="65.1" y="64.8">13</text>
<text x="98.1" y="64.8">28</text>
<text x="98.1" y="62.2">29</text>
<text x="65.1" y="67.3">14</text>
<text x="65.1" y="69.8">15</text>
<text x="98.1" y="69.8">26</text>
<text x="98.1" y="67.3">27</text>
<text x="65.1" y="72.4">16</text>
<text x="65.1" y="74.9">17</text>
<text x="65.1" y="77.5">18</text>
<text x="98.1" y="77.5">23</text>
<text x="98.1" y="74.9">24</text>
<text x="98.1" y="72.4">25</text>
<text x="224.5" y="76.9" transform="rotate(-90 224.5 76.9)">1</text>
<text x="65.1" y="80">19</text>
<text x="65.1" y="82.5">20</text>
<text x="98.1" y="82.5">21</text>
<text x="98.1" y="80">22</text>
<text x="212.9" y="82.5">3</text>
<text x="235.7" y="82.5">8</text>
<text x="79.8" y="87.6" transform="rotate(-90 79.8 87.6)">41</text>
<text x="82.3" y="87.6" transform="rotate(-90 82.3 87.6)">42</text>
<text x="84.8" y="87.6" transform="rotate(-90 84.8 87.6)">43</text>
<text x="212.9" y="87.6">4</text>
<text x="212.9" y="85.1">5</text>
<text x="153.2" y="95.2">5</text>
<text x="190.6" y="92.7">1</text>
<text x="190.6" y="95.2">2</text>
<text x="212.9" y="90.2">2</text>
<text x="235.7" y="90.2">6</text>
<text x="59.8" y="99.1">1</text>
<text x="59.8" y="101.6">2</text>
<text x="153.2" y="100.3">6</text>
<text x="165.9" y="97.8">7</text>
<text x="190.6" y="97.8">3</text>
<text x="224.5" y="97.3" transform="rotate(-90 224.5 97.3)">7</text>
<text x="59.8" y="104.1">3</text>
<text x="59.8" y="106.7">4</text>
<text x="59.8" y="109.2">5</text>
<text x="160.7" y="129.5">A</text>
<text x="172.9" y="129.5">S1</text>
<text x="59.8" y="133.3">1</text>
<text x="59.8" y="135.9">2</text>
<text x="92.2" y="137.7">8</text>
<text x="133.1" y="135.4" transform="rotate(-90 133.1 135.4)">8</text>
<text x="160.7" y="134.6">B</text>
<text x="160.7" y="132.1">C</text>
<text x="172.9" y="134.6">S2</text>
<text x="198.3" y="132.1">1</text>
<text x="198.3" y="134.6">2</text>
<text x="198.3" y="137.2">3</text>
<text x="79.5" y="142.7">2</text>
<text x="92.2" y="142.7">6</text>
<text x="92.2" y="140.2">7</text>
<text x="124" y="138.4">5</text>
<text x="124" y="141">6</text>
<text x="124" y="143.5">7</text>
<text x="141.7" y="138.4">1</text>
<text x="141.7" y="141">2</text>
<text x="141.7" y="143.5">3</text>
<text x="198.3" y="139.7">4</text>
<text x="79.5" y="147.8">3</text>
<text x="92.2" y="147.8">5</text>
<text x="133.1" y="148.1" transform="rotate(-90 133.1 148.1)">4</text>
</g>
<g font-size="1.8" fill="#0000c2">
<text x="236.2" y="59.7">LEDs</text>
<text x="241.3" y="105.4">DAC</text>
<text x="96.5" y="116.8">Microcontroller</text>
<text x="181.6" y="116.8">Output amplifiers</text>
<text x="179.1" y="147.3">Encoder</text>
<text x="209.5" y="147.3">OLED</text>
<text x="107.9" y="156.2">MIDI</text>
<text x="138.4" y="156.2">EEPROM</text>
</g>
<g font-size="1.8" fill="#840084">
<text x="189.3" y="89.8">AUDIO OUT</text>
<text x="52.1" y="96.1">SWD+UART</text>
<text x="54.2" y="130.4">MIDI IN</text>
<text x="193.1" y="129.2">OLED</text>
</g>
<g font-size=".9" fill="#006464">
<text x="91.8" y="135.9">VCC</text>
<text x="79.7" y="141">A</text>
<text x="92.1" y="141">VO</text>
<text x="92.1" y="138.4">EN</text>
<text x="79.7" y="146">C</text>
<text x="91.7" y="146">GND</text>
</g>
</svg>
